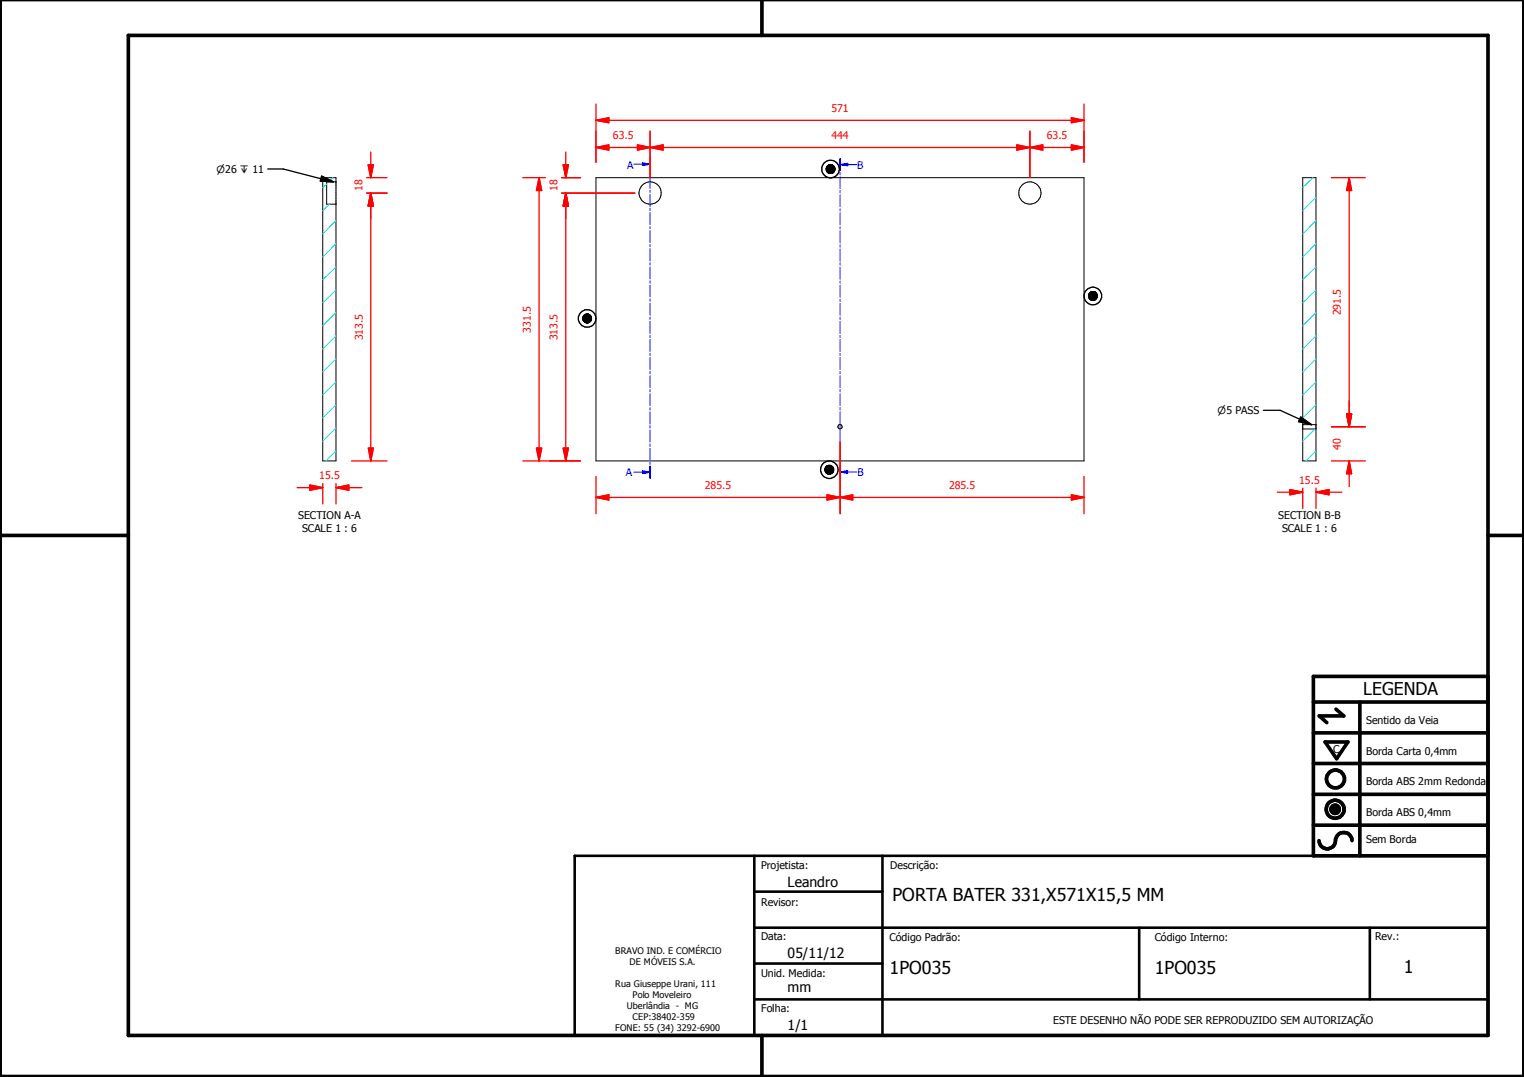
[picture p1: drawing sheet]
<svg xmlns="http://www.w3.org/2000/svg" width="297mm" height="210mm" viewBox="0 0 297 210" stroke-linecap="round" stroke-linejoin="round" font-family="sans-serif">
<g fill="none" stroke="#000" stroke-width=".19">
<path d="M62.9 34.6h2.6v55.2h-2.6zM65.5 35.4h-1.8v4.4h1.8M116.2 34.6h95.1v55.2h-95.1zM161 32.9h1.7zM161 32.9h1.7v.2zM161 32.9l1.7 .2h-1.7zM161 33.1h1.7zM161.1 33.1h1.6zM161.1 33.1l1.6 .1zM161.1 33.2h1.6l-.1 .1zM161.1 33.2l1.5 .1h-1.5zM161.1 32.8l1.6 .1h-1.7z"/>
<path d="M161.1 32.8h1.6v.1zM161.1 32.7l1.6 .1zM161.1 33.3h1.5zM161.1 33.3l1.5 .1zM161.1 33.4h1.5zM161.1 32.6l1.6 .1zM161.1 32.5l1.5 .1h-1.5zM161.1 32.5h1.5v.1zM161.1 32.5h1.5zM161.2 33.4h1.4zM161.2 33.4l1.3 .1zM161.2 32.5h1.4z"/>
<path d="M161.2 33.5h1.3zM161.2 33.5l1.2 .1zM161.2 32.4l1.4 .1zM161.3 33.6h1.1zM161.3 33.6l1.1 .1zM161.3 32.3l1.2 .1h-1.3zM161.3 32.3l1.2 .1zM161.4 33.7h1zM161.4 33.7h.9zM161.4 32.3h1zM161.5 33.7h.8zM161.5 33.7h.7z"/>
<path d="M161.5 32.2l.9 .1zM161.5 32.2h.8zM161.5 33.7l.6 .1zM161.5 32.2h.7zM161.6 33.8h.5zM161.6 33.8h.4zM161.6 32.1l.6 .1zM161.6 32.1h.5zM161.7 33.8h.3zM161.7 32.1h.4zM161.7 32.1h.3zM161.8 33.8h.2z"/>
<path d="M161.8 32.1h.2zM253.9 34.6h2.6v55.2h-2.6zM212.2 57.6h1.6l.1 .1zM212.2 57.6l1.7 .1h-1.7zM212.2 57.7h1.7zM212.2 57.7h1.6zM212.2 57.7h1.6v.2zM212.2 57.7l1.6 .2h-1.6zM212.2 57.9l1.6 .1zM212.2 57.5l1.6 .1zM212.2 58h1.6zM212.2 57.4l1.6 .1z"/>
<path d="M212.3 58h1.5l-.1 .1zM212.3 58l1.4 .1h-1.4zM212.3 57.3l1.5 .1h-1.6zM212.3 57.3h1.5v.1zM212.3 58.1h1.4zM212.3 58.1l1.4 .1zM212.3 58.2h1.4zM212.3 58.2l1.4 .1zM212.3 57.2l1.5 .1zM212.3 57.2h1.4zM212.4 58.3h1.3zM212.4 58.3h1.2z"/>
<path d="M212.4 57.1l1.3 .1h-1.4zM212.4 57.1l1.3 .1zM212.4 58.3l1.1 .1zM212.4 57.1h1.3zM212.5 58.4h1zM212.5 58.4h.9zM212.5 57l1.1 .1h-1.2zM212.5 57l1.1 .1zM212.5 57h1zM212.6 58.4h.8zM212.6 58.4l.8 .1zM212.6 56.9l.9 .1z"/>
<path d="M212.6 56.9h.8zM212.7 58.5h.7zM212.7 58.5h.6zM212.7 56.9h.7zM212.8 58.5h.5zM212.8 58.5h.4zM212.8 56.9h.6h-.7zM212.8 56.9h.6zM212.8 56.9h.5zM212.8 58.5h.3zM212.8 56.9h.4zM212.9 58.5h.2z"/>
<path d="M212.9 56.9h.3zM212.9 56.9h.2zM113.6 62.1h1.7zM113.6 62l1.7 .1zM113.6 62.1l1.7 .1zM113.6 62.2h1.7zM113.6 62.2l1.6 .1zM113.6 62.3h1.6v.1zM113.6 62.3l1.6 .1h-1.5zM113.6 61.9l1.7 .1zM113.6 61.8l1.7 .1zM113.7 62.4h1.5z"/>
<path d="M113.7 62.4l1.4 .1zM113.7 61.7l1.5 .1zM113.7 62.5l1.4 .1zM113.7 61.6l1.5 .1zM113.7 62.6h1.4zM113.7 61.6h1.4zM113.8 62.6h1.3zM113.8 62.6l1.2 .1zM113.8 61.5l1.3 .1zM113.9 62.7h1.1zM113.9 62.7h1zM113.9 61.4l1.2 .1z"/>
<path d="M113.9 61.4h1.1zM114 62.7h.9zM114 62.7l.8 .1zM114 61.4h1zM114 61.4h.9zM114 62.8h.8zM114 61.3l.9 .1zM114 61.3h.8zM114.1 62.8h.7zM114.1 62.8l.6 .1zM114.1 61.3h.7zM114.2 62.9h.5z"/>
<path d="M114.2 62.9h.4zM114.2 61.3h.6zM114.2 61.3h.5zM114.3 62.9h.3zM114.3 62.9h.2zM114.3 61.3h.4zM114.3 61.3h.3zM114.3 61.3h.2zM160.8 91.5l1.7 .1zM160.8 91.4l1.7 .1zM160.8 91.6h1.7v.1zM160.8 91.6l1.7 .1h-1.7z"/>
<path d="M160.8 91.7h1.7zM160.8 91.7l1.6 .1zM160.8 91.8h1.6zM160.8 91.8l1.6 .1zM160.8 91.4h1.7zM160.8 91.3l1.7 .1zM160.9 91.9h1.5v.1zM160.9 91.9l1.5 .1h-1.5zM160.9 91.2l1.5 .1zM160.9 92h1.5zM160.9 92h1.4zM160.9 91.1l1.5 .1z"/>
<path d="M160.9 92l1.4 .1zM160.9 91.1h1.5zM161 92.1h1.3zM161 92.1l1.2 .1zM161 91l1.3 .1zM161 91h1.3zM161.1 92.2h1.1zM161.1 92.2h1zM161.1 90.9l1.2 .1zM161.1 92.2l.9 .1zM161.1 90.8l1.1 .1zM161.1 90.8h1z"/>
<path d="M161.2 92.3h.8zM161.2 90.8h.9zM161.2 90.8h.8zM161.3 92.3h.7zM161.3 92.3l.6 .1zM161.3 90.8h.7zM161.4 92.4h.5zM161.4 92.4h.4zM161.4 90.7l.6 .1zM161.4 90.7h.5zM161.5 92.4h.3zM161.5 92.4h.2z"/>
<path d="M161.5 90.7h.4zM161.5 90.7h.3zM161.5 90.7h.2zM253.9 82.8h2.6M253.9 83.6h2.6M259.4 157.6l1.6 .1zM259.4 157.7l1.6 .1zM259.4 157.8l1.6 .1zM259.4 157.9h1.6v.1zM259.4 157.9l1.6 .1h-1.5zM259.4 157.6h1.6zM259.5 158h1.5z"/>
<path d="M259.5 158l1.4 .1zM259.5 157.5l1.5 .1zM259.5 158.1h1.4zM259.5 157.4l1.5 .1zM259.5 158.1l1.4 .1zM259.5 157.3l1.4 .1zM259.6 158.2h1.3zM259.6 158.2h1.2zM259.6 157.2l1.3 .1zM259.6 158.2l1.2 .1zM259.6 157.2h1.3zM259.7 158.3h1.1z"/>
<path d="M259.7 158.3l1 .1zM259.7 157.1l1.1 .1zM259.7 157.1h1.1zM259.8 158.4h.9zM259.8 158.4h.8zM259.8 157.1h1zM259.8 157.1h.9zM259.8 158.4l.8 .1zM259.8 157l.9 .1zM259.8 157h.8zM259.9 158.5h.7zM259.9 158.5h.6z"/>
<path d="M259.9 157h.7zM260 158.5h.5zM260 158.5h.4zM260 157h.6zM260.1 158.5h.3zM260.1 158.5h.2zM260.1 156.9l.4 .1zM260.1 156.9h.3zM260.1 156.9h.2z"/>
<circle cx="126.7" cy="37.6" r="2.16"/>
<circle cx="200.7" cy="37.6" r="2.16"/>
<circle cx="163.7" cy="83.2" r=".43"/>
</g>
<g fill="#000">
<path d="M161.1 32.8l1.6 .1h-1.7zM161.1 32.8h1.6v.1zM161.1 32.7l1.6 .1zM161.1 32.6l1.6 .1zM161.1 32.5l1.5 .1h-1.5zM161.1 32.5h1.5v.1zM161.1 32.5h1.5zM161.2 32.5h1.4zM161.2 32.4l1.4 .1zM161.3 32.3l1.2 .1h-1.3zM161.3 32.3l1.2 .1zM161.4 32.3h1z"/>
<path d="M161.5 32.2l.9 .1zM161.5 32.2h.8zM161.5 32.2h.7zM161.6 32.1l.6 .1zM161.6 32.1h.5zM161.7 32.1h.4zM161.7 32.1h.3zM161.8 32.1h.2zM161.7 33.8h.3zM161.8 33.8h.2zM161.6 33.8h.4zM161.5 33.7l.6 .1z"/>
<path d="M161.6 33.8h.5zM161.5 33.7h.7zM161.4 33.7h.9zM161.5 33.7h.8zM161.3 33.6l1.1 .1zM161.4 33.7h1zM161.2 33.5l1.2 .1zM161.3 33.6h1.1zM161.2 33.4l1.3 .1zM161.2 33.5h1.3zM161.1 33.4h1.5zM161.2 33.4h1.4z"/>
<path d="M161.1 33.3l1.5 .1zM161.1 33.2l1.5 .1h-1.5zM161.1 33.3h1.5zM161.1 33.1l1.6 .1zM161.1 33.2h1.6l-.1 .1zM161 32.9h1.7zM161 32.9h1.7v.2zM161 32.9l1.7 .2h-1.7zM161 33.1h1.7zM161.1 33.1h1.6zM212.2 57.5l1.6 .1zM212.2 57.4l1.6 .1z"/>
<path d="M212.3 57.3l1.5 .1h-1.6zM212.3 57.3h1.5v.1zM212.3 57.2l1.5 .1zM212.3 57.2h1.4zM212.4 57.1l1.3 .1h-1.4zM212.4 57.1l1.3 .1zM212.4 57.1h1.3zM212.5 57l1.1 .1h-1.2zM212.5 57l1.1 .1zM212.5 57h1zM212.6 56.9l.9 .1zM212.6 56.9h.8z"/>
<path d="M212.7 56.9h.7zM212.8 56.9h.6h-.7zM212.8 56.9h.6zM212.8 56.9h.5zM212.8 56.9h.4zM212.9 56.9h.3zM212.9 56.9h.2zM212.8 58.5h.3zM212.9 58.5h.2zM212.8 58.5h.4zM212.7 58.5h.6zM212.8 58.5h.5z"/>
<path d="M212.6 58.4l.8 .1zM212.7 58.5h.7zM212.5 58.4h.9zM212.6 58.4h.8zM212.4 58.3l1.1 .1zM212.5 58.4h1zM212.4 58.3h1.2zM212.3 58.2l1.4 .1zM212.4 58.3h1.3zM212.3 58.1l1.4 .1zM212.3 58.2h1.4zM212.3 58l1.4 .1h-1.4z"/>
<path d="M212.3 58.1h1.4zM212.2 58h1.6zM212.3 58h1.5l-.1 .1zM212.2 57.6h1.6l.1 .1zM212.2 57.7h1.6zM212.2 57.7h1.6v.2zM212.2 57.7l1.6 .2h-1.6zM212.2 57.9l1.6 .1zM212.2 57.6l1.7 .1h-1.7zM212.2 57.7h1.7zM113.6 61.9l1.7 .1zM113.6 61.8l1.7 .1z"/>
<path d="M113.7 61.7l1.5 .1zM113.7 61.6l1.5 .1zM113.7 61.6h1.4zM113.8 61.5l1.3 .1zM113.9 61.4l1.2 .1zM113.9 61.4h1.1zM114 61.4h1zM114 61.4h.9zM114 61.3l.9 .1zM114 61.3h.8zM114.1 61.3h.7zM114.2 61.3h.6z"/>
<path d="M114.2 61.3h.5zM114.3 61.3h.4zM114.3 61.3h.3zM114.3 61.3h.2zM114.3 62.9h.2zM114.2 62.9h.4zM114.3 62.9h.3zM114.1 62.8l.6 .1zM114.2 62.9h.5zM114 62.8h.8zM114.1 62.8h.7zM114 62.7l.8 .1z"/>
<path d="M113.9 62.7h1zM114 62.7h.9zM113.8 62.6l1.2 .1zM113.9 62.7h1.1zM113.7 62.6h1.4zM113.8 62.6h1.3zM113.7 62.4l1.4 .1zM113.7 62.5l1.4 .1zM113.6 62.2l1.6 .1zM113.6 62.3h1.6v.1zM113.6 62.3l1.6 .1h-1.5zM113.7 62.4h1.5z"/>
<path d="M113.6 62l1.7 .1zM113.6 62.1h1.7zM113.6 62.1l1.7 .1zM113.6 62.2h1.7zM160.8 91.4h1.7zM160.8 91.3l1.7 .1zM160.9 91.2l1.5 .1zM160.9 91.1l1.5 .1zM160.9 91.1h1.5zM161 91l1.3 .1zM161 91h1.3zM161.1 90.9l1.2 .1z"/>
<path d="M161.1 90.8l1.1 .1zM161.1 90.8h1zM161.2 90.8h.9zM161.2 90.8h.8zM161.3 90.8h.7zM161.4 90.7l.6 .1zM161.4 90.7h.5zM161.5 90.7h.4zM161.5 90.7h.3zM161.5 90.7h.2zM161.5 92.4h.2zM161.4 92.4h.4z"/>
<path d="M161.5 92.4h.3zM161.3 92.3l.6 .1zM161.4 92.4h.5zM161.2 92.3h.8zM161.3 92.3h.7zM161.1 92.2l.9 .1zM161.1 92.2h1zM161 92.1l1.2 .1zM161.1 92.2h1.1zM160.9 92l1.4 .1zM161 92.1h1.3zM160.9 92h1.4z"/>
<path d="M160.8 91.8l1.6 .1zM160.9 91.9h1.5v.1zM160.9 91.9l1.5 .1h-1.5zM160.9 92h1.5zM160.8 91.7l1.6 .1zM160.8 91.8h1.6zM160.8 91.4l1.7 .1zM160.8 91.5l1.7 .1zM160.8 91.6h1.7v.1zM160.8 91.6l1.7 .1h-1.7zM160.8 91.7h1.7zM259.4 157.6h1.6z"/>
<path d="M259.5 157.5l1.5 .1zM259.5 157.4l1.5 .1zM259.5 157.3l1.4 .1zM259.6 157.2l1.3 .1zM259.6 157.2h1.3zM259.7 157.1l1.1 .1zM259.7 157.1h1.1zM259.8 157.1h1zM259.8 157.1h.9zM259.8 157l.9 .1zM259.8 157h.8zM259.9 157h.7z"/>
<path d="M260 157h.6zM260.1 156.9l.4 .1zM260.1 156.9h.3zM260.1 156.9h.2zM260.1 158.5h.2zM260 158.5h.4zM260.1 158.5h.3zM259.9 158.5h.6zM260 158.5h.5zM259.8 158.4l.8 .1zM259.9 158.5h.7zM259.8 158.4h.8z"/>
<path d="M259.7 158.3l1 .1zM259.8 158.4h.9zM259.6 158.2l1.2 .1zM259.7 158.3h1.1zM259.6 158.2h1.2zM259.5 158.1l1.4 .1zM259.6 158.2h1.3zM259.5 158l1.4 .1zM259.5 158.1h1.4zM259.4 157.9l1.6 .1h-1.5zM259.5 158h1.5zM259.4 157.6l1.6 .1z"/>
<path d="M259.4 157.7l1.6 .1zM259.4 157.8l1.6 .1zM259.4 157.9h1.6v.1z"/>
</g>
<g fill="none" stroke="#000" stroke-width=".71">
<path d="M148.5 0v6.9M297 -.1v209.9h-297v-209.9M25 6.9h265v194.9h-265zM0 104.4h25M290 104.4h7M256 136.8h34M260.4 138.2l1.5 1.3h-4.8l1.5 1.3M265 136.8v30M290 131.8h-34v35h34M256 154.8h34M256 148.8h34M256 142.8h34"/>
<path d="M258.3 144.6h4.4l-2.2 3.3zM256 160.8h34M257.1 163.8a1.62 1.62 0 0 0 1.8 1.6 1.62 1.62 0 0 0 1.4-1.9 1.63 1.63 0 0 1 1.7-1.2 1.63 1.63 0 0 1 1.5 1.5M148.5 201.8v8"/>
<circle cx="260.2" cy="157.7" r="1.76"/>
<circle cx="260.2" cy="157.7" r=".82"/>
<circle cx="260.3" cy="151.8" r="1.76"/>
</g>
<path d="M112 166.8h178v35h-178zM147 173.8h25M147 166.8v35M172 166.8v35M147 194.8h143M147 180.8h143M147 187.8h25M222 180.8v14M267 180.8v14" fill="none" stroke="#000" stroke-width=".51"/>
<g fill="none" stroke="#00f" stroke-width=".19">
<path d="M125.2 32h1.5M126.7 30.8v2.3M126.7 33.5v.5M126.7 34.4v2.3M126.7 37.1v.4M126.7 37.9v2.4M126.7 40.6v.5M126.7 41.4v2.4M126.7 44.2v.4M126.7 45v2.3M126.7 47.7v.4M126.7 48.5v2.3"/>
<path d="M126.7 51.2v.4M126.7 52v2.4M126.7 54.7v.5M126.7 55.6v2.3M126.7 58.3v.4M126.7 59.1v2.3M126.7 61.8v.4M126.7 62.6v2.4M126.7 65.4v.4M126.7 66.2v2.3M126.7 68.9v.4M126.7 69.7v2.3"/>
<path d="M126.7 72.4v.5M126.7 73.2v2.4M126.7 75.9v.5M126.7 76.8v2.3M126.7 79.5v.4M126.7 80.3v2.3M126.7 83v.4M126.7 83.8v2.3M126.7 86.5v.5M126.7 87.4v2.3M126.7 90.1v.4M126.7 90.9v2.3"/>
</g>
<path d="M126.7 30.8v2.3M126.7 90.9v2.3" fill="none" stroke="#00f" stroke-width=".3"/>
<path d="M125.2 31.7l1.5 .3-1.5 .3z" fill="#00f"/>
<path d="M123.5 32h1.7M125.2 31.7l1.5 .3-1.5 .3zM125.2 92h1.5" fill="none" stroke="#00f" stroke-width=".19"/>
<path d="M125.2 91.8l1.5 .2-1.5 .3z" fill="#00f"/>
<g fill="none" stroke="#00f" stroke-width=".19">
<path d="M163.7 30.9v2.3M163.7 33.6v.5M163.7 34.5v2.2M163.7 37.1v.5M163.7 38v2.3M163.7 40.7v.4M163.7 41.5v2.3M163.7 44.2v.4M163.7 45v2.3M163.7 47.7v.5M163.7 48.6v2.3M163.7 51.2v.5"/>
<path d="M163.7 52.1v2.3M163.7 54.8v.4M163.7 55.6v2.3M163.7 58.3v.5M163.7 59.1v2.3M163.7 61.8v.5M163.7 62.6v2.4M163.7 65.4v.4M163.7 66.2v2.3M163.7 68.9v.4M163.7 69.7v2.3M163.7 72.4v.5"/>
<path d="M163.7 73.2v2.4M163.7 75.9v.5M163.7 76.8v2.2M163.7 79.4v.5M123.5 92h1.7M125.2 91.8l1.5 .2-1.5 .3zM163.7 80.3v2.3M163.7 83v.4M163.7 83.8v2.3M163.7 86.5v.5M163.7 87.3v2.4M163.7 90v.5"/>
<path d="M163.7 90.8v2.4M163.7 92h1.5"/>
</g>
<g fill="none" stroke="#0ff" stroke-width=".19">
<path d="M63.7 35.9l-.8 .7M64.2 39.8l-1.3 1.3M64.9 34.6l-.9 .8M65.5 56.5l-2.6 2.5M65.5 52l-2.6 2.5M65.5 47.5l-2.6 2.6M65.5 43l-2.6 2.6M65.5 78.9l-2.6 2.5M65.5 74.4l-2.6 2.6M65.5 69.9l-2.6 2.6M65.5 65.4l-2.6 2.6M65.5 60.9l-2.6 2.6"/>
<path d="M65.5 87.9l-2 1.9M65.5 83.4l-2.6 2.6"/>
</g>
<path d="M163.7 30.9v2.3M163.7 90.8v2.4" fill="none" stroke="#00f" stroke-width=".3"/>
<path d="M163.7 92l1.5-.3v.5z" fill="#00f"/>
<path d="M163.7 32.1h1.5M163.7 92l1.5-.3v.5zM165.2 92h1.8" fill="none" stroke="#00f" stroke-width=".19"/>
<path d="M163.7 32.1l1.5-.3v.5z" fill="#00f"/>
<path d="M163.7 32.1l1.5-.3v.5zM165.2 32.1h1.8" fill="none" stroke="#00f" stroke-width=".19"/>
<g fill="none" stroke="#0ff" stroke-width=".19">
<path d="M255.9 34.6l-2 2M256.5 38.5l-2.6 2.6M256.5 56.5l-2.6 2.5M256.5 52l-2.6 2.5M256.5 47.5l-2.6 2.6M256.5 43l-2.6 2.6M256.5 78.9l-2.6 2.5M256.5 74.4l-2.6 2.6M256.5 69.9l-2.6 2.6M256.5 65.4l-2.6 2.6M256.5 60.9l-2.6 2.6M256.3 83.6l-2.4 2.4"/>
<path d="M256.5 87.9l-2 1.9"/>
</g>
<path d="M116.2 28.7h2.5" fill="none" stroke="#f00" stroke-width=".25"/>
<path d="M116.2 28.7l2.5-.5v1.1z" fill="#f00"/>
<path d="M116.2 28.7l2.5-.5v1.1zM124.2 28.7h2.5" fill="none" stroke="#f00" stroke-width=".25"/>
<path d="M124.2 28.2l2.5 .5-2.5 .6z" fill="#f00"/>
<path d="M116.2 25.6v6M118.7 28.7h5.5M124.2 28.2l2.5 .5-2.5 .6zM126.7 28.7h2.5M126.7 25.6v9" fill="none" stroke="#f00" stroke-width=".25"/>
<path d="M126.7 28.7l2.5-.5v1.1z" fill="#f00"/>
<path d="M126.7 28.7l2.5-.5v1.1zM198.2 28.7h2.5" fill="none" stroke="#f00" stroke-width=".25"/>
<path d="M198.2 28.2l2.5 .5-2.5 .6z" fill="#f00"/>
<path d="M126.7 25.6v9M129.2 28.7h69M198.2 28.2l2.5 .5-2.5 .6zM200.7 28.7h2.5M200.7 25.6v9" fill="none" stroke="#f00" stroke-width=".25"/>
<path d="M200.7 28.7l2.5-.5v1.1z" fill="#f00"/>
<path d="M200.7 28.7l2.5-.5v1.1zM208.8 28.7h2.5" fill="none" stroke="#f00" stroke-width=".25"/>
<path d="M208.8 28.2l2.5 .5-2.5 .6z" fill="#f00"/>
<path d="M116.2 23.5h2.5M200.7 25.6v9M203.2 28.7h5.6M208.8 28.2l2.5 .5-2.5 .6zM211.3 25.6v6" fill="none" stroke="#f00" stroke-width=".25"/>
<path d="M116.2 23.5l2.5-.6v1z" fill="#f00"/>
<path d="M116.2 23.5l2.5-.6v1zM208.8 23.5h2.5" fill="none" stroke="#f00" stroke-width=".25"/>
<path d="M208.8 22.9l2.5 .6-2.5 .4z" fill="#f00"/>
<path d="M116.2 20.3v11.3M118.7 23.5h90.1M208.8 22.9l2.5 .6-2.5 .4zM211.3 20.3v11.3M110.3 87.3v2.5" fill="none" stroke="#f00" stroke-width=".25"/>
<path d="M109.8 87.3h1l-.5 2.5z" fill="#f00"/>
<path d="M110.3 37.6v2.5M109.8 87.3h1l-.5 2.5z" fill="none" stroke="#f00" stroke-width=".25"/>
<path d="M110.3 37.6l.5 2.5h-1z" fill="#f00"/>
<path d="M109.5 37.6h14.2M110.3 37.6l.5 2.5h-1zM110.3 37.6v49.7M107.1 89.8h6.1" fill="none" stroke="#f00" stroke-width=".25"/>
<path d="M110.3 37.6l.5 2.5h-1z" fill="#f00"/>
<path d="M110.3 37.6l.5 2.5h-1zM110.3 32.1v2.5" fill="none" stroke="#f00" stroke-width=".25"/>
<path d="M109.8 32.1h1l-.5 2.5z" fill="#f00"/>
<path d="M109.5 34.6h3.7M109.5 37.6h14.2M109.8 32.1h1l-.5 2.5zM110.3 29.6v2.5M110.3 40.1v2.5M105.1 87.3v2.5" fill="none" stroke="#f00" stroke-width=".25"/>
<path d="M104.6 87.3h1l-.5 2.5z" fill="#f00"/>
<path d="M105.1 34.6v2.5M104.6 87.3h1l-.5 2.5z" fill="none" stroke="#f00" stroke-width=".25"/>
<path d="M105.1 34.6l.5 2.5h-1z" fill="#f00"/>
<path d="M72.3 32.1v2.5M101.9 34.6h4.4M105.1 34.6l.5 2.5h-1zM105.1 37.1v50.2M109.5 34.6h3.7M101.9 89.8h11.3" fill="none" stroke="#f00" stroke-width=".25"/>
<path d="M52.2 32.9h3l9.8 2.5M62.7 34.3l2.3 1.1-2.6-.1z" fill="none" stroke="#000" stroke-width=".25"/>
<path d="M62.7 34.3l2.3 1.1-2.6-.1z" fill="#000"/>
<path d="M71.8 32.1h1l-.5 2.5z" fill="#f00"/>
<path d="M71.8 32.1h1l-.5 2.5zM72.3 37.6v2.5" fill="none" stroke="#f00" stroke-width=".25"/>
<path d="M72.3 37.6l.5 2.5h-1z" fill="#f00"/>
<path d="M71.5 37.6h3.9M71.5 34.6h3.9M72.3 37.6l.5 2.5h-1zM72.3 29.6v2.5M72.3 37.6v5" fill="none" stroke="#f00" stroke-width=".25"/>
<path d="M72.3 37.6l.5 2.5h-1z" fill="#f00"/>
<path d="M72.3 37.6l.5 2.5h-1zM72.3 87.3v2.5" fill="none" stroke="#f00" stroke-width=".25"/>
<path d="M71.8 87.3h1l-.5 2.5z" fill="#f00"/>
<path d="M71.5 37.6h3.9M72.3 40.1v47.2M60.4 95h2.5M68.5 89.8h6.9M71.8 87.3h1l-.5 2.5z" fill="none" stroke="#f00" stroke-width=".25"/>
<path d="M60.4 94.5l2.5 .5-2.5 .5z" fill="#f00"/>
<path d="M60.4 94.5l2.5 .5-2.5 .5zM65.5 95h2.5" fill="none" stroke="#f00" stroke-width=".25"/>
<path d="M65.5 95l2.5-.5v1z" fill="#f00"/>
<path d="M57.9 95h2.5M62.9 94.2v4M65.5 95l2.5-.5v1zM65.5 94.2v4M68 95h2.5M116.2 96.9h2.5" fill="none" stroke="#f00" stroke-width=".25"/>
<path d="M116.2 96.9l2.5-.5v1.1z" fill="#f00"/>
<path d="M116.2 96.9l2.5-.5v1.1zM161.2 96.9h2.5" fill="none" stroke="#f00" stroke-width=".25"/>
<path d="M161.2 96.4l2.5 .5-2.5 .6z" fill="#f00"/>
<path d="M116.2 92.8v7.3M118.7 96.9h42.5M161.2 96.4l2.5 .5-2.5 .6zM163.7 96.9h2.5M163.7 86.1v14" fill="none" stroke="#f00" stroke-width=".25"/>
<path d="M163.7 96.9l2.5-.5v1.1z" fill="#f00"/>
<path d="M163.7 96.9l2.5-.5v1.1zM208.8 96.9h2.5" fill="none" stroke="#f00" stroke-width=".25"/>
<path d="M208.8 96.4l2.5 .5-2.5 .6z" fill="#f00"/>
<path d="M263 34.6v2.5M163.7 86.1v14M166.2 96.9h42.6M208.8 96.4l2.5 .5-2.5 .6zM211.3 92.8v7.3" fill="none" stroke="#f00" stroke-width=".25"/>
<g fill="none" stroke="#000" stroke-width=".25">
<circle cx="161.9" cy="33" r=".86"/>
<circle cx="161.9" cy="33" r="1.7"/>
<circle cx="213" cy="57.7" r=".85"/>
<circle cx="213" cy="57.7" r="1.72"/>
<circle cx="114.4" cy="62.1" r=".86"/>
<circle cx="114.4" cy="62.1" r="1.71"/>
<circle cx="161.6" cy="91.5" r=".86"/>
<circle cx="161.6" cy="91.5" r="1.7"/>
</g>
<path d="M263 34.6l.4 2.5h-.9z" fill="#f00"/>
<path d="M263 34.6l.4 2.5h-.9zM263 80.7v2.5" fill="none" stroke="#f00" stroke-width=".25"/>
<path d="M262.5 80.7h.9l-.4 2.5z" fill="#f00"/>
<path d="M259.5 34.6h6.6M263 37.1v46.1M259.5 83.2h6.6M262.5 80.7h.9l-.4 2.5z" fill="none" stroke="#f00" stroke-width=".25"/>
<path d="M262.5 80.7h.9l-.4 2.5z" fill="#f00"/>
<path d="M262.5 80.7h.9l-.4 2.5zM263 89.8v2.5" fill="none" stroke="#f00" stroke-width=".25"/>
<path d="M263 89.8l.4 2.5h-.9z" fill="#f00"/>
<path d="M263 78.1v2.6M251.4 95.9h2.5M259.5 89.8h6.6M259.5 83.2h6.6M263 89.8l.4 2.5h-.9zM263 92.3v2.5" fill="none" stroke="#f00" stroke-width=".25"/>
<path d="M251.4 95.4l2.5 .5-2.5 .5z" fill="#f00"/>
<path d="M251.4 95.4l2.5 .5-2.5 .5zM256.5 95.9h2.5" fill="none" stroke="#f00" stroke-width=".25"/>
<path d="M256.5 95.9l2.5-.5v1z" fill="#f00"/>
<path d="M249 95.9h2.4M253.9 95.1v4M256.5 95.9l2.5-.5v1zM256.5 95.1v4M259 95.9h2.5" fill="none" stroke="#f00" stroke-width=".25"/>
<path d="M246.2 80h3.3l6.1 2.8M253.5 81.3l2.1 1.5-2.5-.6z" fill="none" stroke="#000" stroke-width=".25"/>
<path d="M253.5 81.3l2.1 1.5-2.5-.6z" fill="#000"/>
<g font-size="3.5">
<text x="173.9" y="175.7">PORTA BATER 331,X571X15,5 MM</text>
<text x="173.4" y="189.7">1PO035</text>
<text x="225.1" y="189.7">1PO035</text>
<text x="273.6" y="189.7">1</text>
</g>
<text font-size="3.4" x="265.7" y="135.4">LEGENDA</text>
<g font-size="2.7">
<text x="153.5" y="172.8">Leandro</text>
<text x="153.5" y="186.6">05/11/12</text>
<text x="153.5" y="193.4">mm</text>
<text x="153.5" y="200.8">1/1</text>
</g>
<g font-size="2.1" fill="#f00">
<text x="162" y="21.8">571</text>
<text x="119.5" y="27.1">63.5</text>
<text x="162" y="27.2">444</text>
<text x="204" y="27.1">63.5</text>
<text x="70.7" y="37.3" transform="rotate(-90 70.7 37.3)">18</text>
<text x="108.7" y="37.3" transform="rotate(-90 108.7 37.3)">18</text>
<text x="103.5" y="64.9" transform="rotate(-90 103.5 64.9)">331.5</text>
<text x="261.3" y="61.5" transform="rotate(-90 261.3 61.5)">291.5</text>
<text x="70.7" y="66.3" transform="rotate(-90 70.7 66.3)">313.5</text>
<text x="108.7" y="66.3" transform="rotate(-90 108.7 66.3)">313.5</text>
<text x="261.3" y="87.7" transform="rotate(-90 261.3 87.7)">40</text>
<text x="62.2" y="93.4">15.5</text>
<text x="137.4" y="95.3">285.5</text>
<text x="185" y="95.3">285.5</text>
<text x="253.2" y="94.3">15.5</text>
</g>
<g font-size="2.1" fill="#00f">
<text x="122.2" y="32.9">A</text>
<text x="167" y="32.9">B</text>
<text x="122" y="92.8">A</text>
<text x="167.1" y="92.8">B</text>
</g>
<g font-size="2.1">
<text x="58.1" y="101.1">SECTION A-A</text>
<text x="249.1" y="101.1">SECTION B-B</text>
<text x="58.9" y="103.6">SCALE 1 : 6</text>
<text x="249.9" y="103.6">SCALE 1 : 6</text>
<text x="266.3" y="141.1">Sentido da Veia</text>
<text x="259.8" y="146.7">C</text>
<text x="266.3" y="147.2">Borda Carta 0,4mm</text>
<text x="266.3" y="153.1">Borda ABS 2mm Redonda</text>
<text x="266.3" y="159">Borda ABS 0,4mm</text>
<text x="266.3" y="164.4">Sem Borda</text>
<text x="148.4" y="169.3">Projetista:</text>
<text x="173.5" y="169.5">Descrição:</text>
<text x="148.4" y="176.6">Revisor:</text>
<text x="148.4" y="183.2">Data:</text>
<text x="173.4" y="183.3">Código Padrão:</text>
<text x="225.1" y="183.3">Código Interno:</text>
<text x="268" y="183.2">Rev.:</text>
<text x="148.4" y="190.5">Unid. Medida:</text>
<text x="148.4" y="197.2">Folha:</text>
<text x="205.3" y="199.5">ESTE DESENHO NÃO PODE SER REPRODUZIDO SEM AUTORIZAÇÃO</text>
</g>
<g font-size="1.9">
<text x="42.2" y="33.7">⌀26 ↧ 11</text>
<text x="237.3" y="80.8">⌀5 PASS</text>
</g>
<g font-size="1.8">
<text x="119.9" y="186">BRAVO IND. E COMÉRCIO</text>
<text x="122.7" y="188.1">DE MÓVEIS S.A.</text>
<text x="119.9" y="192.4">Rua Giuseppe Urani, 111</text>
<text x="122.2" y="196.7">Uberlândia - MG</text>
<text x="123.3" y="194.6">Polo Moveleiro</text>
<text x="119.9" y="201">FONE: 55 (34) 3292-6900</text>
<text x="123.3" y="198.8">CEP:38402-359</text>
</g>
</svg>
